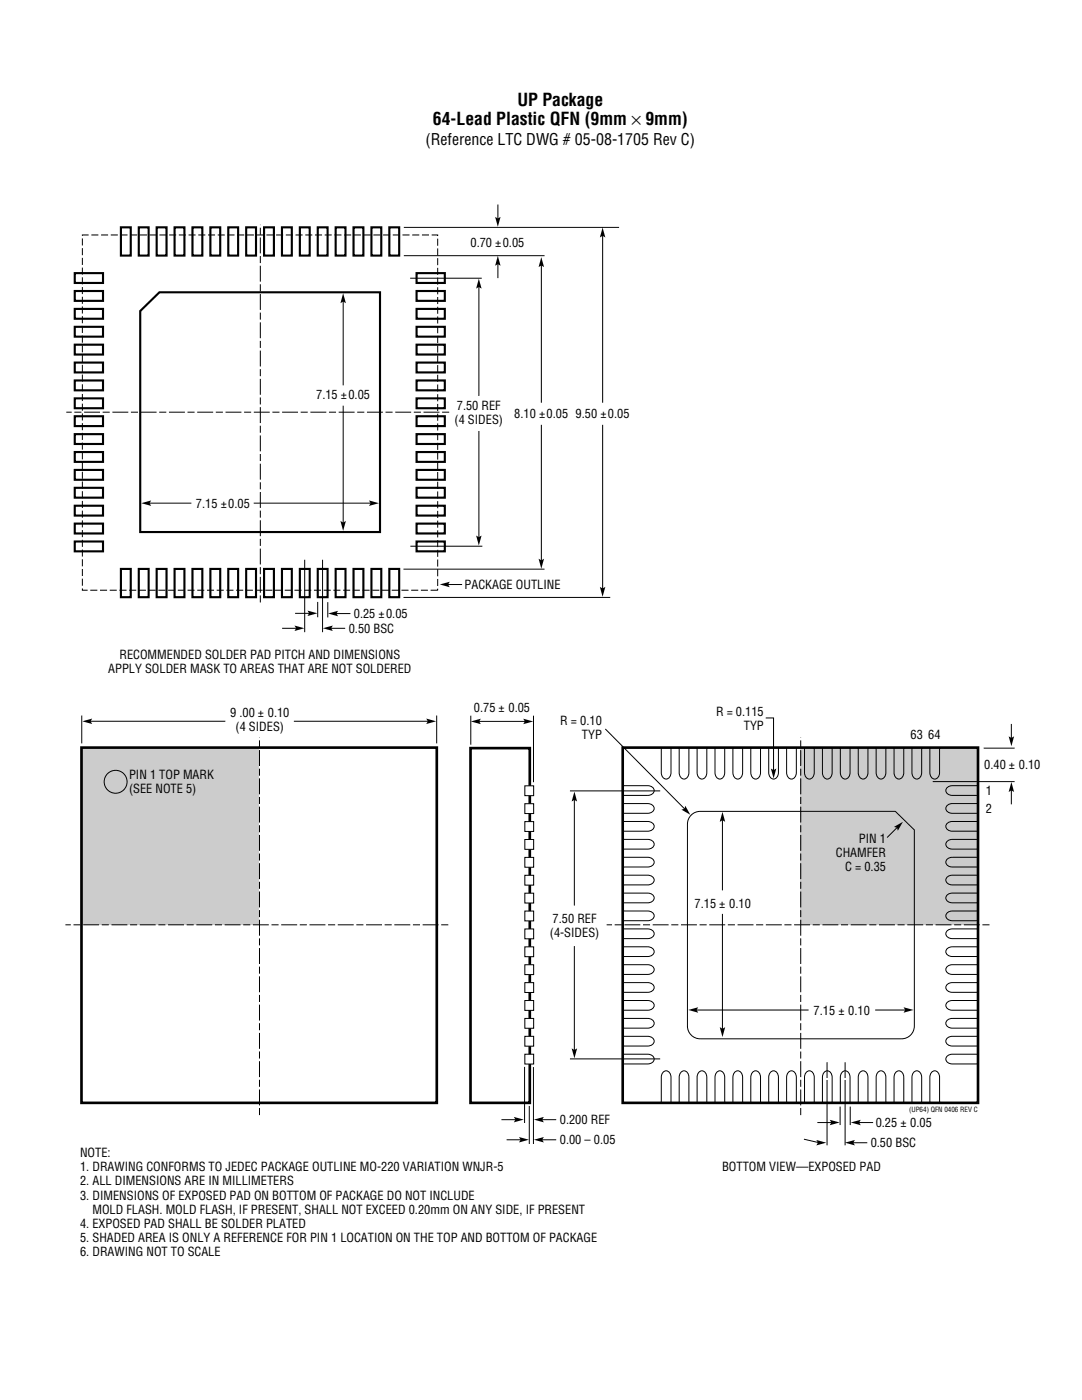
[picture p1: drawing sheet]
<svg xmlns="http://www.w3.org/2000/svg" width="216mm" height="279mm" viewBox="0 0 216 279" stroke-linecap="round" stroke-linejoin="round" font-family="sans-serif">
<g fill="#ccc">
<path d="M16.3 149.2h35.5v35.4h-35.5z"/>
<path d="M159.8 149.2h35.3v35.4h-35.3z"/>
</g>
<g fill="none" stroke="#000" stroke-width=".2">
<path d="M16.3 142.8v5.6M17.8 143.9h27.2M58.6 143.9h27M87.1 142.8v5.6M93.9 142.8v5.8M114.6 159.4v21.3M152.8 143.3h1.6v10.7M186.1 156h16.4M196.3 149.3h6.2M201.8 144.5v3M201.8 157.5v3M144.2 163.4v14.3"/>
<path d="M114.6 188.8v21M144.2 182.4v23.2M138.7 201.6h22.7M165 212v16.6M168.6 212v16.6M174.6 201.6h6.3M100.1 223.5h3M101.1 227.5h3M107.9 223.5h3.1M107.9 227.5h3.1M160.4 227.4l3.1 .7M163.1 224h3.1"/>
<path d="M167.6 220.8v3.7M169.7 220.8v3.7M170 228.1h3.1M171.2 224h3"/>
<circle cx="23.1" cy="156" r="2.29"/>
</g>
<g fill="#000">
<path d="M16.4 144l2-.6-.3 .6 .3 .5zM85 143.4l2 .6-2 .5 .4-.5zM114.6 158l.6 2-.6-.4-.5 .4zM153.8 153.4l.6 .3 .5-.3-.5 2zM201.3 147l.5 .3 .6-.3-.6 1.9zM201.8 156.1l.6 2-.6-.4-.5 .4zM144.2 162l.5 2-.5-.3-.6 .3zM114.1 209.2l.5 .3 .6-.3-.6 2zM137.3 201.6l2-.6-.3 .6 .3 .5zM143.6 205l.6 .3 .5-.3-.5 2zM180.3 201l2 .6-2 .5 .3-.5zM102.5 222.9l2 .5-2 .6 .4-.6z"/>
<path d="M103.6 226.9l1.9 .6-1.9 .5 .3-.5zM106.5 223.4l2-.5-.3 .5 .3 .6zM106.5 227.5l2-.6-.3 .6 .3 .5zM162.9 227.5l2 .5-2 .6 .3-.6zM165.6 223.5l1.9 .5-1.9 .6 .3-.6zM168.6 228l2-.5-.3 .5 .3 .6zM169.8 224l1.9-.5-.3 .5 .3 .6z"/>
</g>
<path d="M124.3 149.2h70.9v70.9h-70.9z" fill="none" stroke="#000" stroke-width=".53"/>
<g fill="#fff">
<path d="M168.1 215.3h1.1v.3h-1.1z"/>
<path d="M164.4 215.3h1.1v.3h-1.1z"/>
</g>
<path d="M93.9 149.3h11.8v70.8h-11.8z" fill="none" stroke="#000" stroke-width=".53"/>
<g fill="#fff" stroke="#000" stroke-width=".2">
<path d="M104.7 156.8h1.8v2h-1.8z"/>
<path d="M104.7 210.4h1.8v2h-1.8z"/>
<path d="M104.7 206.8h1.8v2h-1.8z"/>
<path d="M104.7 203.2h1.8v2h-1.8z"/>
<path d="M104.7 199.7h1.8v1.9h-1.8z"/>
<path d="M104.7 196.1h1.8v2h-1.8z"/>
<path d="M104.7 192.5h1.8v2h-1.8z"/>
<path d="M104.7 189h1.8v1.9h-1.8z"/>
<path d="M104.7 185.4h1.8v2h-1.8z"/>
<path d="M104.7 181.8h1.8v2h-1.8z"/>
<path d="M104.7 178.3h1.8v1.9h-1.8z"/>
<path d="M104.7 174.7h1.8v1.9h-1.8z"/>
<path d="M104.7 171.1h1.8v2h-1.8z"/>
<path d="M104.7 167.5h1.8v2h-1.8z"/>
<path d="M104.7 164h1.8v1.9h-1.8z"/>
<path d="M104.7 160.4h1.8v2h-1.8z"/>
</g>
<g fill="#fff" stroke="#000" stroke-width=".42">
<path d="M77.7 113.5h2v5.7h-2z"/>
<path d="M24.1 113.5h2v5.7h-2z"/>
<path d="M27.7 113.5h2v5.7h-2z"/>
<path d="M31.3 113.5h1.9v5.7h-1.9z"/>
<path d="M34.8 113.5h2v5.7h-2z"/>
<path d="M38.4 113.5h2v5.7h-2z"/>
<path d="M42 113.5h1.9v5.7h-1.9z"/>
<path d="M45.5 113.5h2v5.7h-2z"/>
<path d="M49.1 113.5h2v5.7h-2z"/>
<path d="M52.7 113.5h2v5.7h-2z"/>
<path d="M56.3 113.5h1.9v5.7h-1.9z"/>
<path d="M59.8 113.5h2v5.7h-2z"/>
<path d="M63.4 113.5h2v5.7h-2z"/>
<path d="M67 113.5h1.9v5.7h-1.9z"/>
<path d="M70.5 113.5h2v5.7h-2z"/>
<path d="M74.1 113.5h2v5.7h-2z"/>
<path d="M77.7 45.4h2v5.6h-2z"/>
<path d="M24.1 45.4h2v5.6h-2z"/>
<path d="M27.7 45.4h2v5.6h-2z"/>
<path d="M31.3 45.4h1.9v5.6h-1.9z"/>
<path d="M34.8 45.4h2v5.6h-2z"/>
<path d="M38.4 45.4h2v5.6h-2z"/>
<path d="M42 45.4h1.9v5.6h-1.9z"/>
<path d="M45.5 45.4h2v5.6h-2z"/>
<path d="M49.1 45.4h2v5.6h-2z"/>
<path d="M52.7 45.4h2v5.6h-2z"/>
<path d="M56.3 45.4h1.9v5.6h-1.9z"/>
<path d="M59.8 45.4h2v5.6h-2z"/>
<path d="M63.4 45.4h2v5.6h-2z"/>
<path d="M67 45.4h1.9v5.6h-1.9z"/>
<path d="M70.5 45.4h2v5.6h-2z"/>
<path d="M74.1 45.4h2v5.6h-2z"/>
<path d="M14.9 108.1h5.7v1.9h-5.7z"/>
<path d="M14.9 54.5h5.7v2h-5.7z"/>
<path d="M14.9 58.1h5.7v1.9h-5.7z"/>
<path d="M14.9 61.6h5.7v2h-5.7z"/>
<path d="M14.9 65.2h5.7v2h-5.7z"/>
<path d="M14.9 68.8h5.7v2h-5.7z"/>
<path d="M14.9 72.4h5.7v1.9h-5.7z"/>
<path d="M14.9 75.9h5.7v2h-5.7z"/>
<path d="M14.9 79.5h5.7v2h-5.7z"/>
<path d="M14.9 83.1h5.7v1.9h-5.7z"/>
<path d="M14.9 86.6h5.7v2h-5.7z"/>
<path d="M14.9 90.2h5.7v2h-5.7z"/>
<path d="M14.9 93.8h5.7v2h-5.7z"/>
<path d="M14.9 97.4h5.7v1.9h-5.7z"/>
<path d="M14.9 100.9h5.7v2h-5.7z"/>
<path d="M14.9 104.5h5.7v2h-5.7z"/>
<path d="M83.1 108.1h5.7v1.9h-5.7z"/>
<path d="M83.1 54.5h5.7v2h-5.7z"/>
<path d="M83.1 58.1h5.7v1.9h-5.7z"/>
<path d="M83.1 61.6h5.7v2h-5.7z"/>
<path d="M83.1 65.2h5.7v2h-5.7z"/>
<path d="M83.1 68.8h5.7v2h-5.7z"/>
<path d="M83.1 72.4h5.7v1.9h-5.7z"/>
<path d="M83.1 75.9h5.7v2h-5.7z"/>
<path d="M83.1 79.5h5.7v2h-5.7z"/>
<path d="M83.1 83.1h5.7v1.9h-5.7z"/>
<path d="M83.1 86.6h5.7v2h-5.7z"/>
<path d="M83.1 90.2h5.7v2h-5.7z"/>
<path d="M83.1 93.8h5.7v2h-5.7z"/>
<path d="M83.1 97.4h5.7v1.9h-5.7z"/>
<path d="M83.1 100.9h5.7v2h-5.7z"/>
<path d="M83.1 104.5h5.7v2h-5.7z"/>
</g>
<g fill="#000">
<path d="M95.5 55.6l.6 2-.6-.3-.5 .3zM99.3 51.1l.6 1.9-.6-.3-.5 .3zM98.8 43.3l.5 .3 .6-.3-.6 2zM108 51.3l.6 2-.6-.3-.5 .3zM120.2 45.4l.6 2-.6-.3-.5 .3zM68.5 58.5l.5 2-.5-.3-.6 .3zM28.2 100.4l2-.5-.4 .5 .4 .6zM67.9 104l.6 .3 .5-.3-.5 2zM73.6 99.9l2 .5-2 .6 .4-.6zM87.8 116.6l1.9-.5-.3 .5 .3 .6zM95 106.9l.5 .3 .6-.3-.6 2zM107.5 111.5l.5 .3 .6-.3-.6 2z"/>
<path d="M119.7 117.1l.5 .3 .6-.3-.6 2zM58.8 124.8l1.9 .6-1.9 .5 .3-.5zM61.4 121.9l1.9 .5-1.9 .5 .3-.5zM64.4 125.4l2-.6-.3 .6 .3 .5zM65.5 122.4l2-.5-.4 .5 .4 .6zM94 144l1.9-.6-.3 .6 .3 .5zM104.4 143.4l2 .6-2 .5 .3-.5zM136 161.6l.6-.2 .1-.6 1 1.8zM178.4 165l1.8-1-1.1 1.8-.1-.6z"/>
</g>
<g fill="none" stroke="#000" stroke-width=".2">
<path d="M68.5 59.6v17.3M80.6 45.4h42.9M80.6 51h28.1M81.8 55.5h14.3M95.6 56.7v22.3M99.3 40.8v3.1M99.3 52.5v3M108 52.7v27.7M120.3 46.8v33.6M68.5 81v23.6M95.6 86v21.5M108 84.8v27.3"/>
<path d="M120.3 84.8v32.9M29.2 100.4h9M50.6 100.4h23.6M60.8 111.7v14.5M64.4 111.7v14.5M80.5 113.6h28.2M80.5 119.2h41.3M81.9 109h14.3M89.1 116.7h3.1M56.3 125.4h3M58.9 122.4h3M63.4 120.1v3.1"/>
<path d="M65.4 120.2v3M65.8 125.4h3.1M66.9 122.5h3M95.4 144h9.6M106.5 142.8v13.3M113.7 157.8h18M120.8 145.5l16 16.1M124.3 156.8h4.9a1.01 1.01 0 0 1 1.3 1 1.01 1.01 0 0 1-1.3 .9h-4.9M131.9 149.2v5a1.01 1.01 0 0 0 1 1.3 1.01 1.01 0 0 0 1-1.3v-5M135.5 149.2v5a1.01 1.01 0 0 0 1 1.3 1.01 1.01 0 0 0 1-1.3v-5M139.1 149.2v5a1.01 1.01 0 0 0 1 1.3 1.01 1.01 0 0 0 .9-1.3v-5M142.7 149.2v5a1.01 1.01 0 0 0 .9 1.3 1.01 1.01 0 0 0 1-1.3v-5"/>
<path d="M146.2 149.2v5a1.01 1.01 0 0 0 1 1.3 1.01 1.01 0 0 0 1-1.3v-5M149.8 149.2v5a1.01 1.01 0 0 0 1 1.3 1.01 1.01 0 0 0 1-1.3v-5M153.4 149.2v5a1.01 1.01 0 0 0 1 1.3 1.01 1.01 0 0 0 .9-1.3v-5M157 149.2v5a1.01 1.01 0 0 0 .9 1.3 1.01 1.01 0 0 0 1-1.3v-5M160.5 149.2v5a1.01 1.01 0 0 0 1 1.3 1.01 1.01 0 0 0 1-1.3v-5M164.1 149.2v5a1.01 1.01 0 0 0 1 1.3 1.01 1.01 0 0 0 .9-1.3v-5M167.7 149.2v5a1.01 1.01 0 0 0 .9 1.3 1.01 1.01 0 0 0 1-1.3v-5M171.3 149.2v5a1.01 1.01 0 0 0 .9 1.3 1.01 1.01 0 0 0 1-1.3v-5M174.8 149.2v5a1.01 1.01 0 0 0 1 1.3 1.01 1.01 0 0 0 1-1.3v-5M178.4 149.2v5a1.01 1.01 0 0 0 1 1.3 1.01 1.01 0 0 0 .9-1.3v-5M182 149.2v5a1.01 1.01 0 0 0 .9 1.3 1.01 1.01 0 0 0 1-1.3v-5M185.5 149.2v5a1.01 1.01 0 0 0 1 1.3 1.01 1.01 0 0 0 1-1.3v-5"/>
<path d="M195 156.8h-5a1.01 1.01 0 0 0-1.3 1 1.01 1.01 0 0 0 1.3 .9h5M124.3 171.1h4.9a1.01 1.01 0 0 1 1.3 1 1.01 1.01 0 0 1-1.3 .9h-4.9M124.3 174.7h4.9a1.01 1.01 0 0 1 1.3 .9 1.01 1.01 0 0 1-1.3 1h-4.9M124.3 178.2h4.9a1.01 1.01 0 0 1 1.3 1 1.01 1.01 0 0 1-1.3 1h-4.9M124.3 167.5h4.9a1.01 1.01 0 0 1 1.3 1 1.01 1.01 0 0 1-1.3 1h-4.9M124.3 160.4h4.9a1.01 1.01 0 0 1 1.3 .9 1.01 1.01 0 0 1-1.3 1h-4.9M124.3 163.9h4.9a1.01 1.01 0 0 1 1.3 1 1.01 1.01 0 0 1-1.3 1h-4.9M138.1 162.5l1-.5 .6-.1h39l3.7 3.7v39.2a2.54 2.54 0 0 1-2.5 2.5h-40.2a2.54 2.54 0 0 1-2.5-2.5v-40.3a2.54 2.54 0 0 1 .9-2zM179.2 165l-2.2 2.2M195 171.1h-5a1.01 1.01 0 0 0-1.3 1 1.01 1.01 0 0 0 1.3 .9h5M195 174.7h-5a1.01 1.01 0 0 0-1.3 .9 1.01 1.01 0 0 0 1.3 1h5M195 178.2h-5a1.01 1.01 0 0 0-1.3 1 1.01 1.01 0 0 0 1.3 1h5"/>
<path d="M195 167.5h-5a1.01 1.01 0 0 0-1.3 1 1.01 1.01 0 0 0 1.3 1h5M195 160.4h-5a1.01 1.01 0 0 0-1.3 .9 1.01 1.01 0 0 0 1.3 1h5M195 163.9h-5a1.01 1.01 0 0 0-1.3 1 1.01 1.01 0 0 0 1.3 1h5M124.3 192.5h4.9a1.01 1.01 0 0 1 1.3 1 1.01 1.01 0 0 1-1.3 1h-4.9M124.3 181.8h4.9a1.01 1.01 0 0 1 1.3 1 1.01 1.01 0 0 1-1.3 .9h-4.9M124.3 185.4h4.9a1.01 1.01 0 0 1 1.3 1 1.01 1.01 0 0 1-1.3 .9h-4.9M124.3 189h4.9a1.01 1.01 0 0 1 1.3 .9 1.01 1.01 0 0 1-1.3 1h-4.9M124.3 196.1h4.9a1.01 1.01 0 0 1 1.3 1 1.01 1.01 0 0 1-1.3 .9h-4.9M124.3 199.7h4.9a1.01 1.01 0 0 1 1.3 .9 1.01 1.01 0 0 1-1.3 1h-4.9M195 192.5h-5a1.01 1.01 0 0 0-1.3 1 1.01 1.01 0 0 0 1.3 1h5M195 181.8h-5a1.01 1.01 0 0 0-1.3 1 1.01 1.01 0 0 0 1.3 .9h5M195 185.4h-5a1.01 1.01 0 0 0-1.3 1 1.01 1.01 0 0 0 1.3 .9h5"/>
<path d="M195 189h-5a1.01 1.01 0 0 0-1.3 .9 1.01 1.01 0 0 0 1.3 1h5M195 196.1h-5a1.01 1.01 0 0 0-1.3 1 1.01 1.01 0 0 0 1.3 .9h5M195 199.7h-5a1.01 1.01 0 0 0-1.3 .9 1.01 1.01 0 0 0 1.3 1h5M104.7 212.9v11.2M106.4 213v15.3M113.7 211.3h18M124.3 203.2h4.9a1.01 1.01 0 0 1 1.3 1 1.01 1.01 0 0 1-1.3 1h-4.9M124.3 206.8h4.9a1.01 1.01 0 0 1 1.3 1 1.01 1.01 0 0 1-1.3 1h-4.9M124.3 210.4h4.9a1.01 1.01 0 0 1 1.3 1 1.01 1.01 0 0 1-1.3 .9h-4.9M131.9 220v-5a1.01 1.01 0 0 1 1-1.3 1.01 1.01 0 0 1 1 1.3v5M135.5 220v-5a1.01 1.01 0 0 1 1-1.3 1.01 1.01 0 0 1 1 1.3v5M139.1 220v-5a1.01 1.01 0 0 1 1-1.3 1.01 1.01 0 0 1 .9 1.3v5"/>
<path d="M142.7 220v-5a1.01 1.01 0 0 1 .9-1.3 1.01 1.01 0 0 1 1 1.3v5M146.2 220v-5a1.01 1.01 0 0 1 1-1.3 1.01 1.01 0 0 1 1 1.3v5M149.8 220v-5a1.01 1.01 0 0 1 1-1.3 1.01 1.01 0 0 1 1 1.3v5M153.4 220v-5a1.01 1.01 0 0 1 1-1.3 1.01 1.01 0 0 1 .9 1.3v5M157 220v-5a1.01 1.01 0 0 1 .9-1.3 1.01 1.01 0 0 1 1 1.3v5M160.5 220v-5a1.01 1.01 0 0 1 1-1.3 1.01 1.01 0 0 1 1 1.3v5M164.1 220v-5a1.01 1.01 0 0 1 1-1.3 1.01 1.01 0 0 1 .9 1.3v5M167.7 220v-5a1.01 1.01 0 0 1 .9-1.3 1.01 1.01 0 0 1 1 1.3v5M171.3 220v-5a1.01 1.01 0 0 1 .9-1.3 1.01 1.01 0 0 1 1 1.3v5M174.8 220v-5a1.01 1.01 0 0 1 1-1.3 1.01 1.01 0 0 1 1 1.3v5M178.4 220v-5a1.01 1.01 0 0 1 1-1.3 1.01 1.01 0 0 1 .9 1.3v5M182 220v-5a1.01 1.01 0 0 1 .9-1.3 1.01 1.01 0 0 1 1 1.3v5"/>
<path d="M185.5 220v-5a1.01 1.01 0 0 1 1-1.3 1.01 1.01 0 0 1 1 1.3v5M195 203.2h-5a1.01 1.01 0 0 0-1.3 1 1.01 1.01 0 0 0 1.3 1h5M195 206.8h-5a1.01 1.01 0 0 0-1.3 1 1.01 1.01 0 0 0 1.3 1h5M195 210.4h-5a1.01 1.01 0 0 0-1.3 1 1.01 1.01 0 0 0 1.3 .9h5M105.6 220.7v7.6"/>
</g>
<path d="M89.6 82.3h-76.4M51.9 120.2v-75.3M89.5 184.6h-76.4M197.4 184.6h-76.4M51.8 222.5v-75.3M159.8 222.5v-75.3" fill="none" stroke="#000" stroke-width=".2" stroke-dasharray="1.4 .5 3.2 .5" stroke-linecap="butt"/>
<path d="M16.3 149.2h70.9v70.9h-70.9z" fill="none" stroke="#000" stroke-width=".53"/>
<path d="M16.4 46.9h70.9v70.9h-70.9z" fill="none" stroke="#000" stroke-width=".2" stroke-dasharray="1.4 .5" stroke-linecap="butt"/>
<path d="M28 62.1l3.8-3.8h44v47.9h-47.8z" fill="none" stroke="#000" stroke-width=".42"/>
<g font-size="3.5">
<text x="103.2" y="21.1">UP Package</text>
<text x="86.4" y="25">64-Lead Plastic QFN (9mm × 9mm)</text>
</g>
<text font-size="3.2" x="84.9" y="28.9">(Reference LTC DWG # 05-08-1705 Rev C)</text>
<g font-size="2.5">
<text x="93.9" y="49.3">0.70 ±0.05</text>
<text x="63.1" y="79.7">7.15 ±0.05</text>
<text x="91.2" y="81.8">7.50 REF</text>
<text x="102.6" y="83.4">8.10 ±0.05</text>
<text x="114.9" y="83.4">9.50 ±0.05</text>
<text x="90.7" y="84.7">(4 SIDES)</text>
<text x="39.1" y="101.3">7.15 ±0.05</text>
<text x="92.7" y="117.5">PACKAGE OUTLINE</text>
<text x="70.6" y="123.3">0.25 ±0.05</text>
<text x="23.8" y="131.6">RECOMMENDED SOLDER PAD PITCH AND DIMENSIONS</text>
<text x="69.6" y="126.3">0.50 BSC</text>
<text x="21.6" y="134.4">APPLY SOLDER MASK TO AREAS THAT ARE NOT SOLDERED</text>
<text x="45.9" y="143.1">9 .00 ± 0.10</text>
<text x="94.6" y="142.2">0.75 ± 0.05</text>
<text x="142.9" y="142.8">R = 0.115</text>
<text x="47" y="145.9">(4 SIDES)</text>
<text x="111.8" y="144.7">R = 0.10</text>
<text x="116.1" y="147.5">TYP</text>
<text x="148.4" y="145.7">TYP</text>
<text x="181.7" y="147.4">63</text>
<text x="185.2" y="147.4">64</text>
<text x="25.8" y="155.4">PIN 1 TOP MARK</text>
<text x="196.4" y="153.4">0.40 ± 0.10</text>
<text x="25.8" y="158.2">(SEE NOTE 5)</text>
<text x="196.7" y="158.6">1</text>
<text x="196.7" y="162.2">2</text>
<text x="166.8" y="171">CHAMFER</text>
<text x="168.6" y="173.8">C = 0.35</text>
<text x="171.4" y="168.1">PIN 1</text>
<text x="110.3" y="184.1">7.50 REF</text>
<text x="138.6" y="181.1">7.15 ± 0.10</text>
<text x="109.7" y="187">(4-SIDES)</text>
<text x="162.3" y="202.6">7.15 ± 0.10</text>
<text x="111.7" y="224.3">0.200 REF</text>
<text x="174.7" y="224.9">0.25 ± 0.05</text>
<text x="16" y="230.9">NOTE:</text>
<text x="16" y="233.7">1. DRAWING CONFORMS TO JEDEC PACKAGE OUTLINE MO-220 VARIATION WNJR-5</text>
<text x="111.7" y="228.3">0.00 – 0.05</text>
<text x="144.1" y="233.8">BOTTOM VIEW—EXPOSED PAD</text>
<text x="173.7" y="228.9">0.50 BSC</text>
<text x="16" y="236.6">2. ALL DIMENSIONS ARE IN MILLIMETERS</text>
<text x="16" y="239.4">3. DIMENSIONS OF EXPOSED PAD ON BOTTOM OF PACKAGE DO NOT INCLUDE</text>
<text x="16" y="245">4. EXPOSED PAD SHALL BE SOLDER PLATED</text>
<text x="18.5" y="242.2">MOLD FLASH. MOLD FLASH, IF PRESENT, SHALL NOT EXCEED 0.20mm ON ANY SIDE, IF PRESENT</text>
<text x="16" y="247.9">5. SHADED AREA IS ONLY A REFERENCE FOR PIN 1 LOCATION ON THE TOP AND BOTTOM OF PACKAGE</text>
<text x="16" y="250.7">6. DRAWING NOT TO SCALE</text>
</g>
<text font-size="1.4" x="181.4" y="221.9">(UP64) QFN 0406 REV C</text>
</svg>
